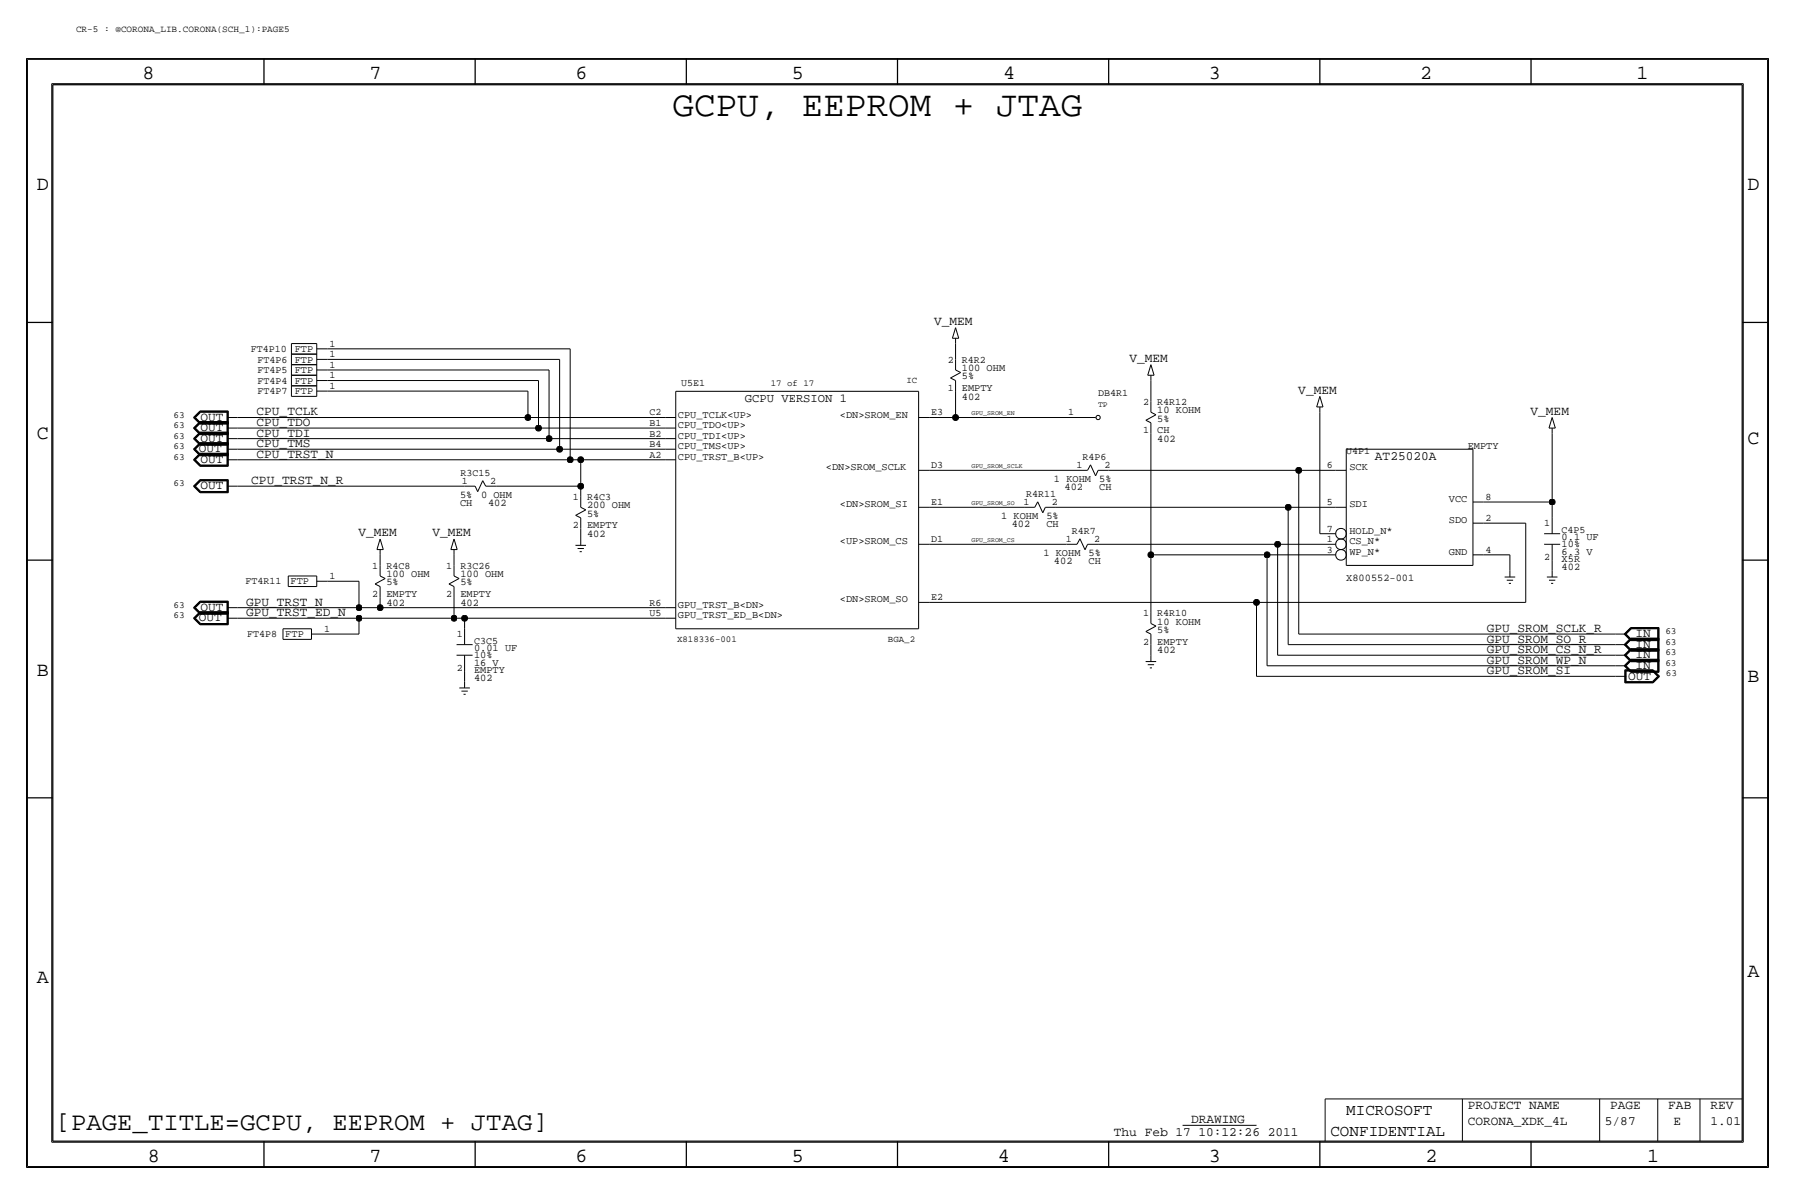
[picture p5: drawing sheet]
<svg xmlns="http://www.w3.org/2000/svg" width="432mm" height="287mm" viewBox="0 0 432 287" stroke-linecap="round" stroke-linejoin="round" font-family="sans-serif">
<!-- layer: Nets -->
<g fill="none" stroke="#000" stroke-width=".24">
<path d="M78.7 89h53.4zM78.7 94h48.3zM78.7 91.5h50.8zM78.7 86.4h55.9zM78.7 83.9h58.5zM127 94v6.4zM129.5 91.5v11.4zM132.1 89v16.5zM134.6 86.4v21.6zM137.2 83.9v26.6zM229.9 82.6v3.8zM229.9 94v6.4z"/>
<path d="M276.9 91.5v5.1zM317.5 99.1v29.2zM57.1 105.5h75zM57.1 100.4h69.9zM57.1 102.9h72.4zM57.1 108h77.5zM57.1 110.5h80.1zM57.1 116.9h54.7zM119.4 116.9h20.3zM127 100.4h33zM129.5 102.9h30.5zM132.1 105.5h27.9z"/>
<path d="M134.6 108h25.4zM137.2 110.5h2.5zM139.7 110.5v6.4zM139.7 116.9v2.5zM139.7 110.5h20.3zM223.5 100.4h6.4zM223.5 113.1h35.6zM229.9 100.4h29.2zM266.7 113.1h45.7zM276.9 104.2v29.2zM312.4 113.1h8.9zM312.4 113.1v39.4z"/>
<path d="M373.4 104.2v16.5zM78.7 139.8h7.7zM86.4 139.8v6.3zM91.4 133.4v2.5zM109.2 133.4v2.5zM139.7 127.1v2.5zM223.5 130.9h33zM223.5 122h22.9zM254 122h55.9zM264.2 130.9h43.1zM276.9 133.4v14zM276.9 133.4h27.9z"/>
<path d="M304.8 133.4h16.5zM304.8 133.4v26.7zM307.3 130.9h14zM307.3 130.9v26.6zM309.9 122h11.4zM309.9 122v33zM317.5 128.3h3.8zM356.9 133.4h6.3zM356.9 120.7h16.5zM356.9 125.8h10.1zM363.2 133.4v3.8zM367 125.8v19z"/>
<path d="M373.4 134.7v2.5zM373.4 120.7v3.8zM57.1 148.6h29.3zM57.1 146.1h29.3zM77.5 152.5h8.9zM86.4 146.1h5zM86.4 148.6h22.8zM86.4 148.6v3.9zM91.4 143.6v2.5zM91.4 146.1h68.6zM109.2 143.6v5zM109.2 148.6h2.6z"/>
<path d="M111.8 148.6h48.2zM111.8 148.6v2.6zM223.5 144.8h78.8zM276.9 155v2.5zM302.3 144.8h64.7zM302.3 144.8v17.8zM307.3 157.5h81.3zM309.9 155h78.7zM312.4 152.5h76.2zM111.8 161.3v2.6zM302.3 162.6h86.3zM304.8 160.1h83.8z"/>
</g>
<g fill="#000" stroke="#000" stroke-width=".24">
<circle cx="127" cy="100.4" r=".72"/>
<circle cx="129.5" cy="102.9" r=".72"/>
<circle cx="132.1" cy="105.5" r=".72"/>
<circle cx="134.6" cy="108" r=".72"/>
<circle cx="137.2" cy="110.5" r=".72"/>
<circle cx="139.7" cy="110.5" r=".72"/>
<circle cx="139.7" cy="116.9" r=".72"/>
<circle cx="229.9" cy="100.4" r=".72"/>
<circle cx="312.4" cy="113.1" r=".72"/>
<circle cx="276.9" cy="133.4" r=".72"/>
<circle cx="304.8" cy="133.4" r=".72"/>
<circle cx="307.3" cy="130.9" r=".72"/>
<circle cx="309.9" cy="122" r=".72"/>
<circle cx="373.4" cy="120.7" r=".72"/>
<circle cx="86.4" cy="148.6" r=".72"/>
<circle cx="86.4" cy="146.1" r=".72"/>
<circle cx="91.4" cy="146.1" r=".72"/>
<circle cx="109.2" cy="148.6" r=".72"/>
<circle cx="111.8" cy="148.6" r=".72"/>
<circle cx="302.3" cy="144.8" r=".72"/>
</g>
<!-- layer: Components -->
<g fill="none" stroke="#000" stroke-width=".24">
<path d="M229.9 78.8l.7 2.5zM229.9 78.8l-.8 2.5zM48.1 98.8h6.8zM48.2 98.9h6.6zM48.2 99h6.5zM48.3 99.1h6.3zM54.6 99.1v2.6zM54.7 99v2.8zM54.8 98.9v3zM54.9 98.8v3.2zM70.1 95.3h6.1zM70.1 92.8v2.5z"/>
<path d="M70.1 92.8h6.1zM70.1 90.2v2.6zM70.1 90.2h6.1zM70.1 87.7v2.5zM70.1 87.7h6.1zM70.1 85.1v2.6zM70.1 85.1h6.1zM70.1 82.6v2.5zM70.1 82.6h6.1zM76.2 94h2.5zM76.2 91.5h2.5zM76.2 89h2.5z"/>
<path d="M76.2 86.4h2.5zM76.2 83.9h2.5zM76.2 92.8v2.5zM76.2 90.2v2.6zM76.2 87.7v2.5zM76.2 85.1v2.6zM76.2 82.6v2.5zM162.6 94.1h58.4zM162.6 94.1v57.1zM221 94.1v57.1zM228.7 90.9l1.2 .6zM228.7 90.9l2.4-1.3z"/>
<path d="M229.1 81.3h1.5zM229.9 81.3v1.3zM229.9 91.5v2.5zM229.9 86.4v2.6zM229.9 89l1.2 .6zM276.1 90.2h1.5zM276.9 90.2v1.3zM276.9 87.7l.7 2.5zM276.9 96.6v2.5zM276.9 99.1l1.2 .6zM276.9 87.7l-.8 2.5zM316.7 97.8h1.6z"/>
<path d="M317.5 95.3l-.8 2.5zM317.5 97.8v1.3zM317.5 95.3l.8 2.5zM46.5 116.9l1.6 1.6zM46.5 100.4l1.6 1.6zM46.5 102.9l1.6 1.6zM46.5 105.5l1.6 1.5zM46.5 108l1.6 1.6zM46.5 110.5l1.6 1.6zM46.5 116.9l1.6-1.6zM46.5 100.4l1.6-1.6zM46.5 102.9l1.6-1.6z"/>
<path d="M46.5 105.5l1.6-1.6zM46.5 108l1.6-1.6zM46.5 110.5l1.6-1.5zM46.7 116.9l1.5 1.5zM46.7 100.4l1.5 1.5zM46.7 102.9l1.5 1.5zM46.7 105.5l1.5 1.4zM46.7 108l1.5 1.5zM46.7 110.5l1.5 1.5zM46.7 116.9l1.5-1.5zM46.7 100.4l1.5-1.5zM46.7 102.9l1.5-1.5z"/>
<path d="M46.7 105.5l1.5-1.5zM46.7 108l1.5-1.5zM46.7 110.5l1.5-1.4zM46.8 116.9l1.4-1.4zM46.8 100.4l1.4-1.4zM46.8 102.9l1.4-1.4zM46.8 105.5l1.4-1.4zM46.8 108l1.4-1.4zM46.8 110.5l1.4-1.3zM46.8 116.9l1.4 1.4zM46.8 100.4l1.4 1.4zM46.8 102.9l1.4 1.4z"/>
<path d="M46.8 105.5l1.4 1.3zM46.8 108l1.4 1.4zM46.8 110.5l1.4 1.4zM47 116.9l1.3-1.3zM47 100.4l1.3-1.3zM47 102.9l1.3-1.2zM47 105.5l1.3-1.3zM47 108l1.3-1.3zM47 110.5l1.3-1.2zM47 116.9l1.3 1.3zM47 100.4l1.3 1.3zM47 102.9l1.3 1.3z"/>
<path d="M47 105.5l1.3 1.2zM47 108l1.3 1.3zM47 110.5l1.3 1.3zM48.1 115.3h6.8zM48.1 101.3h6.8zM48.1 103.9h6.8zM48.1 106.4h6.8zM48.1 109h6.8zM48.1 118.5h6.8zM48.1 102h6.8zM48.1 104.5h6.8zM48.1 107h6.8z"/>
<path d="M48.1 109.6h6.8zM48.1 112.1h6.8zM48.2 115.4h6.6zM48.2 101.4h6.6zM48.2 104h6.6zM48.2 106.5h6.6zM48.2 109.1h6.6zM48.2 118.4h6.6zM48.2 101.9h6.6zM48.2 104.4h6.6zM48.2 106.9h6.6zM48.2 109.5h6.6z"/>
<path d="M48.2 112h6.6zM48.2 118.3h6.5zM48.2 101.8h6.5zM48.2 104.3h6.5zM48.2 106.8h6.5zM48.2 109.4h6.5zM48.2 111.9h6.5zM48.2 115.5h6.5zM48.2 101.5h6.5zM48.2 104.1h6.5zM48.2 106.6h6.5zM48.2 109.2h6.5z"/>
<path d="M48.3 115.6h6.3zM48.3 118.2h6.3zM48.3 101.7h6.3zM48.3 104.2h6.3zM48.3 106.7h6.3zM48.3 109.3h6.3zM48.3 111.8h6.3zM54.6 116.9h2.5zM54.6 100.4h2.5zM54.6 102.9h2.5zM54.6 105.5h2.5zM54.6 108h2.5z"/>
<path d="M54.6 110.5h2.5zM54.6 115.6v2.6zM54.6 101.7v2.5zM54.6 104.2v2.5zM54.6 106.7v2.6zM54.6 109.3v2.5zM54.7 115.5v2.8zM54.7 101.5v2.8zM54.7 104.1v2.7zM54.7 106.6v2.8zM54.7 109.2v2.7zM54.8 115.4v3z"/>
<path d="M54.8 101.4v3zM54.8 104v2.9zM54.8 106.5v3zM54.8 109.1v2.9zM54.9 115.3v3.2zM54.9 101.3v3.2zM54.9 103.9v3.1zM54.9 106.4v3.2zM54.9 109v3.1zM111.8 116.9h2.5zM114.3 116.9l.6 1.3zM116.1 115.6l.7 1.3z"/>
<path d="M116.1 115.6l-1.2 2.6zM116.8 116.9h2.6zM139.7 119.4v2.6zM160 110.5h2.6zM160 108h2.6zM160 100.4h2.6zM160 102.9h2.6zM160 105.5h2.6zM221 113.1h2.5zM221 100.4h2.5zM259 100.4h4.6zM259.1 113.1h2.5z"/>
<path d="M262.3 111.8l1.3 2.6zM262.3 111.8l-.7 1.3zM264.2 113.1h2.5zM264.2 113.1l-.6 1.3zM275.6 101l2.5-1.3zM275.6 101l1.3 .7zM276.9 101.7v2.5zM321.3 113.1h2.5zM323.8 108v27.9zM323.8 108h30.5zM354.3 108v27.9zM372.6 102.9h1.5z"/>
<path d="M373.4 100.4l-.8 2.5zM373.4 102.9v1.3zM373.4 100.4l.7 2.5zM69.3 138.5v2.5zM69.3 138.5h6.9zM76.2 139.8h2.5zM76.2 138.5v2.5zM90.7 132.1h1.5zM91.4 135.9v2.6zM91.4 138.5l1.3 .6zM91.4 132.1v1.3zM91.4 129.6l.8 2.5z"/>
<path d="M91.4 129.6l-.7 2.5zM108.5 132.1h1.5zM109.2 129.6l-.7 2.5zM109.2 135.9v2.6zM109.2 138.5l1.2 .6zM109.2 132.1v1.3zM109.2 129.6l.8 2.5zM138.4 131.1h2.6zM138.5 123.9l2.4-1.3zM138.5 123.9l1.2 .6zM138.9 131.9h1.6zM139.4 132.6h.6z"/>
<path d="M139.7 124.5v2.6zM139.7 122l1.2 .6zM139.7 129.6v1.5zM221 122h2.5zM221 130.9h2.5zM246.4 122h2.5zM249.6 120.7l1.3 2.6zM249.6 120.7l-.7 1.3zM251.5 122h2.5zM251.5 122l-.6 1.3zM256.5 130.9h2.6zM259.8 129.5l1.2 2.7z"/>
<path d="M259.8 129.5l-.7 1.4zM261.6 130.9h2.6zM261.6 130.9l-.6 1.3zM321.3 122h2.5zM323.8 135.9h30.5zM354.3 120.7h2.6zM354.3 125.8h2.6zM354.3 133.4h2.6zM361.9 138.7h2.6zM362.5 139.5h1.5zM363.2 137.2v1.5zM371.4 128.3h3.9z"/>
<path d="M371.4 130.9h3.9zM372.1 138.7h2.6zM372.6 139.5h1.5zM373.4 130.9v3.8zM373.4 124.5v3.8zM373.4 137.2v1.5zM46.5 148.6l1.6 1.6zM46.5 146.1l1.6 1.6zM46.7 148.6l1.5 1.5zM46.7 146.1l1.5 1.5zM46.7 148.6l1.5-1.4zM46.7 146.1l1.5-1.5z"/>
<path d="M46.8 148.6l1.4-1.3zM46.8 146.1l1.4-1.4zM46.8 148.6l1.4 1.4zM46.8 146.1l1.4 1.4zM47 148.6l1.3-1.2zM47 146.1l1.3-1.3zM47 148.6l1.3 1.3zM47 146.1l1.3 1.3zM48.1 147.1h6.8zM48.1 144.5h6.8zM48.1 150.2h6.8zM48.1 147.7h6.8z"/>
<path d="M48.1 147.1l-1.6 1.5zM48.1 144.5l-1.6 1.6zM48.2 147.2h6.6zM48.2 144.6h6.6zM48.2 150.1h6.6zM48.2 147.6h6.6zM48.2 150h6.5zM48.2 147.5h6.5zM48.2 147.3h6.5zM48.2 144.7h6.5zM48.3 147.4h6.3zM48.3 149.9h6.3z"/>
<path d="M48.3 144.8h6.3zM54.6 148.6h2.5zM54.6 146.1h2.5zM54.6 147.4v2.5zM54.6 144.8v2.6zM54.7 147.3v2.7zM54.7 144.7v2.8zM54.8 147.2v2.9zM54.8 144.6v3zM54.9 147.1v3.1zM54.9 144.5v3.2zM68.1 153.7h6.8z"/>
<path d="M68.1 151.2h6.8zM68.1 151.2v2.5zM69.3 141h6.9zM74.9 151.2v2.5zM74.9 152.5h2.6zM90.2 140.4l1.2 .6zM90.2 140.4l2.5-1.3zM91.4 141v2.6zM108 140.4l2.4-1.3zM108 140.4l1.2 .6zM109.2 141v2.6zM109.8 155h3.9z"/>
<path d="M109.8 157.5h3.9zM111.8 157.5v3.8zM111.8 151.2v3.8zM160 148.6h2.6zM160 146.1h2.6zM162.6 151.2h58.4zM221 144.8h2.5zM275.6 159.1h2.5zM275.6 151.8l2.5-1.3zM275.6 151.8l1.3 .7zM276.1 159.8h1.5zM276.9 152.5v2.5z"/>
<path d="M276.9 147.4v2.5zM276.9 149.9l1.2 .6zM276.9 157.5v1.6zM363 140.3h.5zM373.1 140.3h.5zM388.6 157.5h2.6zM388.6 155h2.6zM388.6 152.5h2.6zM390.7 157.5l1.6 1.6zM390.7 155l1.6 1.6zM390.7 152.5l1.6 1.5zM390.7 157.5l1.6-1.5z"/>
<path d="M390.7 155l1.6-1.6zM390.7 152.5l1.6-1.6zM390.9 157.5l1.4 1.5zM390.9 155l1.4 1.5zM390.9 152.5l1.4 1.4zM390.9 157.5l1.4-1.4zM390.9 155l1.4-1.5zM390.9 152.5l1.4-1.5zM391 157.5l1.4 1.4zM391 155l1.4 1.4zM391 152.5l1.4 1.3zM391 157.5l1.4-1.3z"/>
<path d="M391 155l1.4-1.4zM391 152.5l1.4-1.4zM391.2 157.5l1.2 1.3zM391.2 155l1.2 1.3zM391.2 152.5l1.2 1.2zM391.2 157.5l1.2-1.2zM391.2 155l1.2-1.3zM391.2 152.5l1.2-1.3zM392.3 158.5h6.8zM392.3 156h6.8zM392.3 153.4h6.8zM392.3 150.9h6.8z"/>
<path d="M392.3 159.1h6.8zM392.3 156.6h6.8zM392.3 154h6.8zM392.3 158.6h6.7zM392.3 156.1h6.7zM392.3 153.5h6.7zM392.3 151h6.7zM392.3 159h6.7zM392.3 156.5h6.7zM392.3 153.9h6.7zM392.4 158.7h6.5zM392.4 156.2h6.5z"/>
<path d="M392.4 153.6h6.5zM392.4 151.1h6.5zM392.4 158.9h6.5zM392.4 156.4h6.5zM392.4 153.8h6.5zM392.4 158.8h6.4zM392.4 156.3h6.4zM392.4 153.7h6.4zM392.4 151.2h6.4zM398.8 158.8v2.5zM398.8 156.3v2.5zM398.8 153.7v2.6z"/>
<path d="M398.8 151.2v2.5zM398.9 158.7v2.7zM398.9 156.2v2.7zM398.9 153.6v2.8zM398.9 151.1v2.7zM399 158.6v2.9zM399 156.1v2.9zM399 153.5v3zM399 151v2.9zM399.1 158.5v3.1zM399.1 156v3.1zM399.1 153.4v3.2z"/>
<path d="M399.1 150.9v3.1zM110.5 165.4h2.5zM111 166.2h1.5zM111.5 166.9h.5zM111.8 163.9v1.5zM276.6 160.6h.5zM388.6 162.6h2.6zM388.6 160.1h2.6zM390.7 160.1l1.6 1.5zM390.7 160.1l1.6-1.6zM390.9 161h6.8zM390.9 160.1l1.4 1.4z"/>
<path d="M390.9 164.2h6.8zM390.9 161v3.2zM390.9 160.1l1.4-1.5zM391 161.1v3zM391 164.1h6.6zM391 161.1h6.6zM391 160.1l1.4 1.3zM391 160.1l1.4-1.4zM391.1 161.2v2.8zM391.1 164h6.5zM391.1 161.2h6.5zM391.2 160.1l1.2 1.2z"/>
<path d="M391.2 161.3h6.3zM391.2 161.3v2.6zM391.2 163.9h6.3zM391.2 160.1l1.2-1.3zM392.3 161.6h6.8zM392.3 161.5h6.7zM392.4 161.4h6.5zM392.4 161.3h6.4zM397.5 161.3l1.3 1.3zM397.5 163.9l1.3-1.3zM397.6 164l1.3-1.4zM397.6 161.2l1.3 1.4z"/>
<path d="M397.6 164.1l1.5-1.5zM397.6 161.1l1.5 1.5zM397.7 164.2l1.5-1.6zM397.7 161l1.5 1.6zM284.5 270.6h17.8z"/>
<circle cx="264.2" cy="100.4" r=".51"/>
<circle cx="322.6" cy="130.9" r="1.28"/>
<circle cx="322.6" cy="133.4" r="1.28"/>
<circle cx="322.6" cy="128.3" r="1.28"/>
</g>
<!-- layer: Page Border and Title Block -->
<g fill="none" stroke="#000" stroke-width=".3">
<path d="M6.3 14v266.7zM6.4 14h419zM63.5 14v6.4zM114.3 14v6.4zM165.1 14v6.4zM215.9 14v6.4zM266.7 14v6.4zM317.5 14v6.4zM368.3 14v6.4zM425.4 14v266.7zM12.7 20.4h406.4zM12.7 20.4v254z"/>
<path d="M419.1 20.4v254zM6.3 77.5h6.4zM419.1 77.5h6.3zM6.3 134.7h6.4zM419.1 134.7h6.3zM6.3 191.8h6.4zM419.1 191.8h6.3zM12.7 274.4h406.4zM63.5 274.4v6.3zM114.3 274.4v6.3zM165.1 274.4v6.3zM215.9 274.4v6.3z"/>
<path d="M266.7 274.4v6.3zM317.5 274.4v6.3zM368.3 274.4v6.3zM6.4 280.7h419z"/>
</g>
<g fill="none" stroke="#000" stroke-width=".24">
<path d="M6.6 14.3h418.6zM6.6 14.3v266.2zM425.2 14.3v266.2zM12.4 20.1v254.5zM12.4 20.1h407zM419.4 20.1v254.5zM12.4 274.6h407zM318.8 264.2v10.2zM318.8 264.2h100.3zM351.8 264.2v10.2zM384.8 264.2v10.2zM398.8 264.2v10.2z"/>
<path d="M408.9 264.2v10.2zM6.6 280.5h418.6z"/>
</g>
<text font-size="8.6" x="161.8" y="27.9">GCPU, EEPROM + JTAG</text>
<text font-size="6.2" x="13.4" y="271.6">[PAGE_TITLE=GCPU, EEPROM + JTAG]</text>
<g font-size="4.8">
<text x="34.3" y="19.1">8</text>
<text x="88.9" y="19.1">7</text>
<text x="138.4" y="19.1">6</text>
<text x="190.5" y="19.1">5</text>
<text x="241.3" y="19.1">4</text>
<text x="290.8" y="19.1">3</text>
<text x="341.6" y="19.1">2</text>
<text x="393.7" y="19.1">1</text>
<text x="8.9" y="45.8">D</text>
<text x="420.4" y="45.8">D</text>
<text x="8.9" y="105.5">C</text>
<text x="420.4" y="106.7">C</text>
<text x="8.9" y="162.6">B</text>
<text x="420.4" y="163.9">B</text>
<text x="8.9" y="236.3">A</text>
<text x="420.4" y="235">A</text>
<text x="35.5" y="279.4">8</text>
<text x="88.9" y="279.4">7</text>
<text x="138.4" y="279.4">6</text>
<text x="190.5" y="279.4">5</text>
<text x="240" y="279.4">4</text>
<text x="290.8" y="279.4">3</text>
<text x="342.9" y="279.4">2</text>
<text x="396.2" y="279.4">1</text>
</g>
<g font-size="3.8">
<text x="323.9" y="268">MICROSOFT</text>
<text x="320" y="273.1">CONFIDENTIAL</text>
</g>
<g font-size="3.1">
<text x="224.7" y="78.1">V_MEM</text>
<text x="271.7" y="87">V_MEM</text>
<text x="312.3" y="94.6">V_MEM</text>
<text x="48.3" y="101.1">OUT</text>
<text x="61.7" y="99.9">CPU_TCLK</text>
<text x="368.2" y="99.7">V_MEM</text>
<text x="48.3" y="103.7">OUT</text>
<text x="48.3" y="106.2">OUT</text>
<text x="61.7" y="105">CPU_TDI</text>
<text x="61.7" y="102.4">CPU_TDO</text>
<text x="61.7" y="107.5">CPU_TMS</text>
<text x="47.9" y="108.8">OUT</text>
<text x="48.3" y="111.3">OUT</text>
<text x="61.7" y="110">CPU_TRST_N</text>
<text x="330.8" y="110.5">AT25020A</text>
<text x="48.3" y="117.7">OUT</text>
<text x="60.5" y="116.4">CPU_TRST_N_R</text>
<text x="86.3" y="128.9">V_MEM</text>
<text x="104" y="128.9">V_MEM</text>
<text x="47.9" y="149.4">OUT</text>
<text x="48.3" y="146.9">OUT</text>
<text x="59.2" y="148.1">GPU_TRST_ED_N</text>
<text x="59.2" y="145.6">GPU_TRST_N</text>
<text x="357.6" y="151.9">GPU_SROM_SCLK_R</text>
<text x="357.6" y="154.5">GPU_SROM_SO_R</text>
<text x="393.4" y="155.8">IN</text>
<text x="393.4" y="153.2">IN</text>
<text x="357.6" y="157">GPU_SROM_CS_N_R</text>
<text x="357.6" y="159.6">GPU_SROM_WP_N</text>
<text x="393.4" y="160.8">IN</text>
<text x="393.4" y="158.3">IN</text>
<text x="357.6" y="162.1">GPU_SROM_SI</text>
<text x="391.7" y="163.4">OUT</text>
<text x="353.1" y="266.8">PROJECT NAME</text>
<text x="387.3" y="266.8">PAGE</text>
<text x="401.3" y="266.8">FAB</text>
<text x="411.5" y="266.8">REV</text>
<text x="268" y="273.1">Thu Feb 17 10:12:26 2011</text>
<text x="286.5" y="270.1">DRAWING</text>
<text x="353.1" y="270.6">CORONA_XDK_4L</text>
<text x="386.1" y="270.6">5/87</text>
<text x="402.6" y="270.6">E</text>
<text x="411.5" y="270.6">1.01</text>
</g>
<text font-size="2.9" x="179.2" y="96.6">GCPU VERSION 1</text>
<g font-size="2.5">
<text x="70.9" y="89.7">FTP</text>
<text x="70.9" y="87.2">FTP</text>
<text x="70.9" y="84.6">FTP</text>
<text x="231.4" y="89.2">100 OHM</text>
<text x="70.9" y="94.8">FTP</text>
<text x="70.9" y="92.3">FTP</text>
<text x="231.4" y="91.2">5%</text>
<text x="231.4" y="94">EMPTY</text>
<text x="163.1" y="100.4">CPU_TCLK&lt;UP&gt;</text>
<text x="202" y="100.4">&lt;DN&gt;SROM_EN</text>
<text x="231.4" y="96.1">402</text>
<text x="278.4" y="99.4">10 KOHM</text>
<text x="278.4" y="101.4">5%</text>
<text x="163.1" y="102.9">CPU_TDO&lt;UP&gt;</text>
<text x="163.1" y="105.5">CPU_TDI&lt;UP&gt;</text>
<text x="278.4" y="106.2">402</text>
<text x="278.4" y="104.2">CH</text>
<text x="163.1" y="110.5">CPU_TRST_B&lt;UP&gt;</text>
<text x="163.1" y="108">CPU_TMS&lt;UP&gt;</text>
<text x="198.7" y="113.1">&lt;DN&gt;SROM_SCLK</text>
<text x="324.6" y="113.1">SCK</text>
<text x="353.1" y="108">EMPTY</text>
<text x="110.7" y="119.7">5%</text>
<text x="115.7" y="119.7">0 OHM</text>
<text x="253.5" y="115.9">1 KOHM</text>
<text x="256.1" y="117.9">402</text>
<text x="264.4" y="117.8">CH</text>
<text x="264.4" y="115.9">5%</text>
<text x="110.7" y="121.6">CH</text>
<text x="117.4" y="121.7">402</text>
<text x="141.2" y="124.3">5%</text>
<text x="141.2" y="122.2">200 OHM</text>
<text x="202" y="122">&lt;DN&gt;SROM_SI</text>
<text x="240.8" y="124.8">1 KOHM</text>
<text x="251.7" y="124.8">5%</text>
<text x="324.6" y="122">SDI</text>
<text x="348.5" y="120.7">VCC</text>
<text x="348.5" y="125.8">SDO</text>
<text x="141.2" y="129.1">402</text>
<text x="141.2" y="127">EMPTY</text>
<text x="202" y="130.9">&lt;UP&gt;SROM_CS</text>
<text x="243.4" y="126.8">402</text>
<text x="251.7" y="126.7">CH</text>
<text x="324.6" y="128.3">HOLD_N*</text>
<text x="324.6" y="130.9">CS_N*</text>
<text x="375.7" y="131.6">10%</text>
<text x="375.7" y="129.8">0.1 UF</text>
<text x="251" y="133.7">1 KOHM</text>
<text x="253.5" y="135.7">402</text>
<text x="261.9" y="135.6">CH</text>
<text x="261.9" y="133.7">5%</text>
<text x="324.6" y="133.4">WP_N*</text>
<text x="348.5" y="133.4">GND</text>
<text x="375.7" y="133.4">6.3 V</text>
<text x="375.7" y="135.2">X5R</text>
<text x="375.7" y="137">402</text>
<text x="69.9" y="140.5">FTP</text>
<text x="93" y="138.7">100 OHM</text>
<text x="93" y="143.6">EMPTY</text>
<text x="93" y="140.8">5%</text>
<text x="110.7" y="143.6">EMPTY</text>
<text x="110.7" y="138.7">100 OHM</text>
<text x="110.7" y="140.8">5%</text>
<text x="323.9" y="139.8">X800552-001</text>
<text x="93" y="145.6">402</text>
<text x="110.7" y="145.6">402</text>
<text x="163.1" y="146.1">GPU_TRST_B&lt;DN&gt;</text>
<text x="163.1" y="148.6">GPU_TRST_ED_B&lt;DN&gt;</text>
<text x="202" y="144.8">&lt;DN&gt;SROM_SO</text>
<text x="68.6" y="153.2">FTP</text>
<text x="278.4" y="150.2">10 KOHM</text>
<text x="278.4" y="152.2">5%</text>
<text x="278.4" y="155">EMPTY</text>
<text x="114" y="158.3">10%</text>
<text x="114" y="156.5">0.01 UF</text>
<text x="114" y="161.8">EMPTY</text>
<text x="114" y="160.1">16 V</text>
<text x="278.4" y="157">402</text>
<text x="114" y="163.6">402</text>
</g>
<g font-size="2.4">
<text x="79.2" y="83.4">1</text>
<text x="60.4" y="84.6">FT4P10</text>
<text x="62" y="89.7">FT4P5</text>
<text x="62" y="87.2">FT4P6</text>
<text x="79.2" y="88.4">1</text>
<text x="79.2" y="85.9">1</text>
<text x="228" y="87.2">2</text>
<text x="231.4" y="87.2">R4R2</text>
<text x="62" y="94.8">FT4P7</text>
<text x="62" y="92.3">FT4P4</text>
<text x="79.2" y="93.5">1</text>
<text x="79.2" y="91">1</text>
<text x="163.8" y="92.8">U5E1</text>
<text x="228" y="94">1</text>
<text x="264.2" y="95.3">DB4R1</text>
<text x="156.3" y="99.9">C2</text>
<text x="224" y="99.9">E3</text>
<text x="256.9" y="99.9">1</text>
<text x="275" y="97.3">2</text>
<text x="278.4" y="97.3">R4R12</text>
<text x="156.3" y="107.5">B4</text>
<text x="156.3" y="102.4">B1</text>
<text x="156.3" y="104.9">B2</text>
<text x="275" y="104.2">1</text>
<text x="156.3" y="110">A2</text>
<text x="224" y="112.6">D3</text>
<text x="258.9" y="112.6">1</text>
<text x="260.4" y="110.5">R4P6</text>
<text x="265.7" y="112.6">2</text>
<text x="319.2" y="112.6">6</text>
<text x="323.9" y="109.3">U4P1</text>
<text x="110.7" y="114.4">R3C15</text>
<text x="111.1" y="116.4">1</text>
<text x="117.9" y="116.4">2</text>
<text x="246.9" y="119.4">R4R11</text>
<text x="137.8" y="120.2">1</text>
<text x="141.2" y="120.2">R4C3</text>
<text x="224" y="121.5">E1</text>
<text x="246.2" y="121.4">1</text>
<text x="253" y="121.4">2</text>
<text x="319.2" y="121.5">5</text>
<text x="357.4" y="120.2">8</text>
<text x="357.4" y="125.3">2</text>
<text x="137.8" y="127">2</text>
<text x="224" y="130.3">D1</text>
<text x="256.4" y="130.3">1</text>
<text x="257.9" y="128.3">R4R7</text>
<text x="263.2" y="130.3">2</text>
<text x="319.2" y="127.8">7</text>
<text x="319.2" y="130.3">1</text>
<text x="371.5" y="126.5">1</text>
<text x="375.7" y="128.1">C4P5</text>
<text x="89.6" y="136.7">1</text>
<text x="93" y="136.7">R4C8</text>
<text x="107.3" y="136.7">1</text>
<text x="110.7" y="136.7">R3C26</text>
<text x="319.2" y="132.9">3</text>
<text x="357.4" y="132.9">4</text>
<text x="371.5" y="134.7">2</text>
<text x="59.1" y="140.5">FT4R11</text>
<text x="79.2" y="139.2">1</text>
<text x="89.6" y="143.6">2</text>
<text x="107.3" y="143.6">2</text>
<text x="156.3" y="148.1">U5</text>
<text x="156.3" y="145.6">R6</text>
<text x="224" y="144.3">E2</text>
<text x="275" y="148.1">1</text>
<text x="278.4" y="148.1">R4R10</text>
<text x="59.4" y="153.2">FT4P8</text>
<text x="78" y="151.9">1</text>
<text x="109.9" y="153.2">1</text>
<text x="114" y="154.7">C3C5</text>
<text x="275" y="155">2</text>
<text x="109.9" y="161.3">2</text>
</g>
<g font-size="2.3">
<text x="18.3" y="7.7">CR-5 : @CORONA_LIB.CORONA(SCH_1):PAGE5</text>
<text x="41.7" y="100.4">63</text>
<text x="41.7" y="102.9">63</text>
<text x="41.7" y="108">63</text>
<text x="41.7" y="105.5">63</text>
<text x="41.7" y="110.5">63</text>
<text x="41.7" y="116.9">63</text>
<text x="41.7" y="148.6">63</text>
<text x="41.7" y="146.1">63</text>
<text x="400.6" y="155">63</text>
<text x="400.6" y="152.5">63</text>
<text x="400.6" y="157.5">63</text>
<text x="400.6" y="160.1">63</text>
<text x="400.8" y="162.6">63</text>
</g>
<g font-size="2.2">
<text x="185.4" y="92.8">17 of 17</text>
<text x="218" y="92.1">IC</text>
<text x="162.9" y="154.4">X818336-001</text>
<text x="213.6" y="154.4">BGA_2</text>
</g>
<text font-size="2" x="264.2" y="97.8">TP</text>
<g font-size="1.6">
<text x="233.7" y="99.9">GPU_SROM_EN</text>
<text x="233.7" y="112.6">GPU_SROM_SCLK</text>
<text x="233.7" y="121.5">GPU_SROM_SO</text>
<text x="233.7" y="130.4">GPU_SROM_CS</text>
</g>
</svg>
